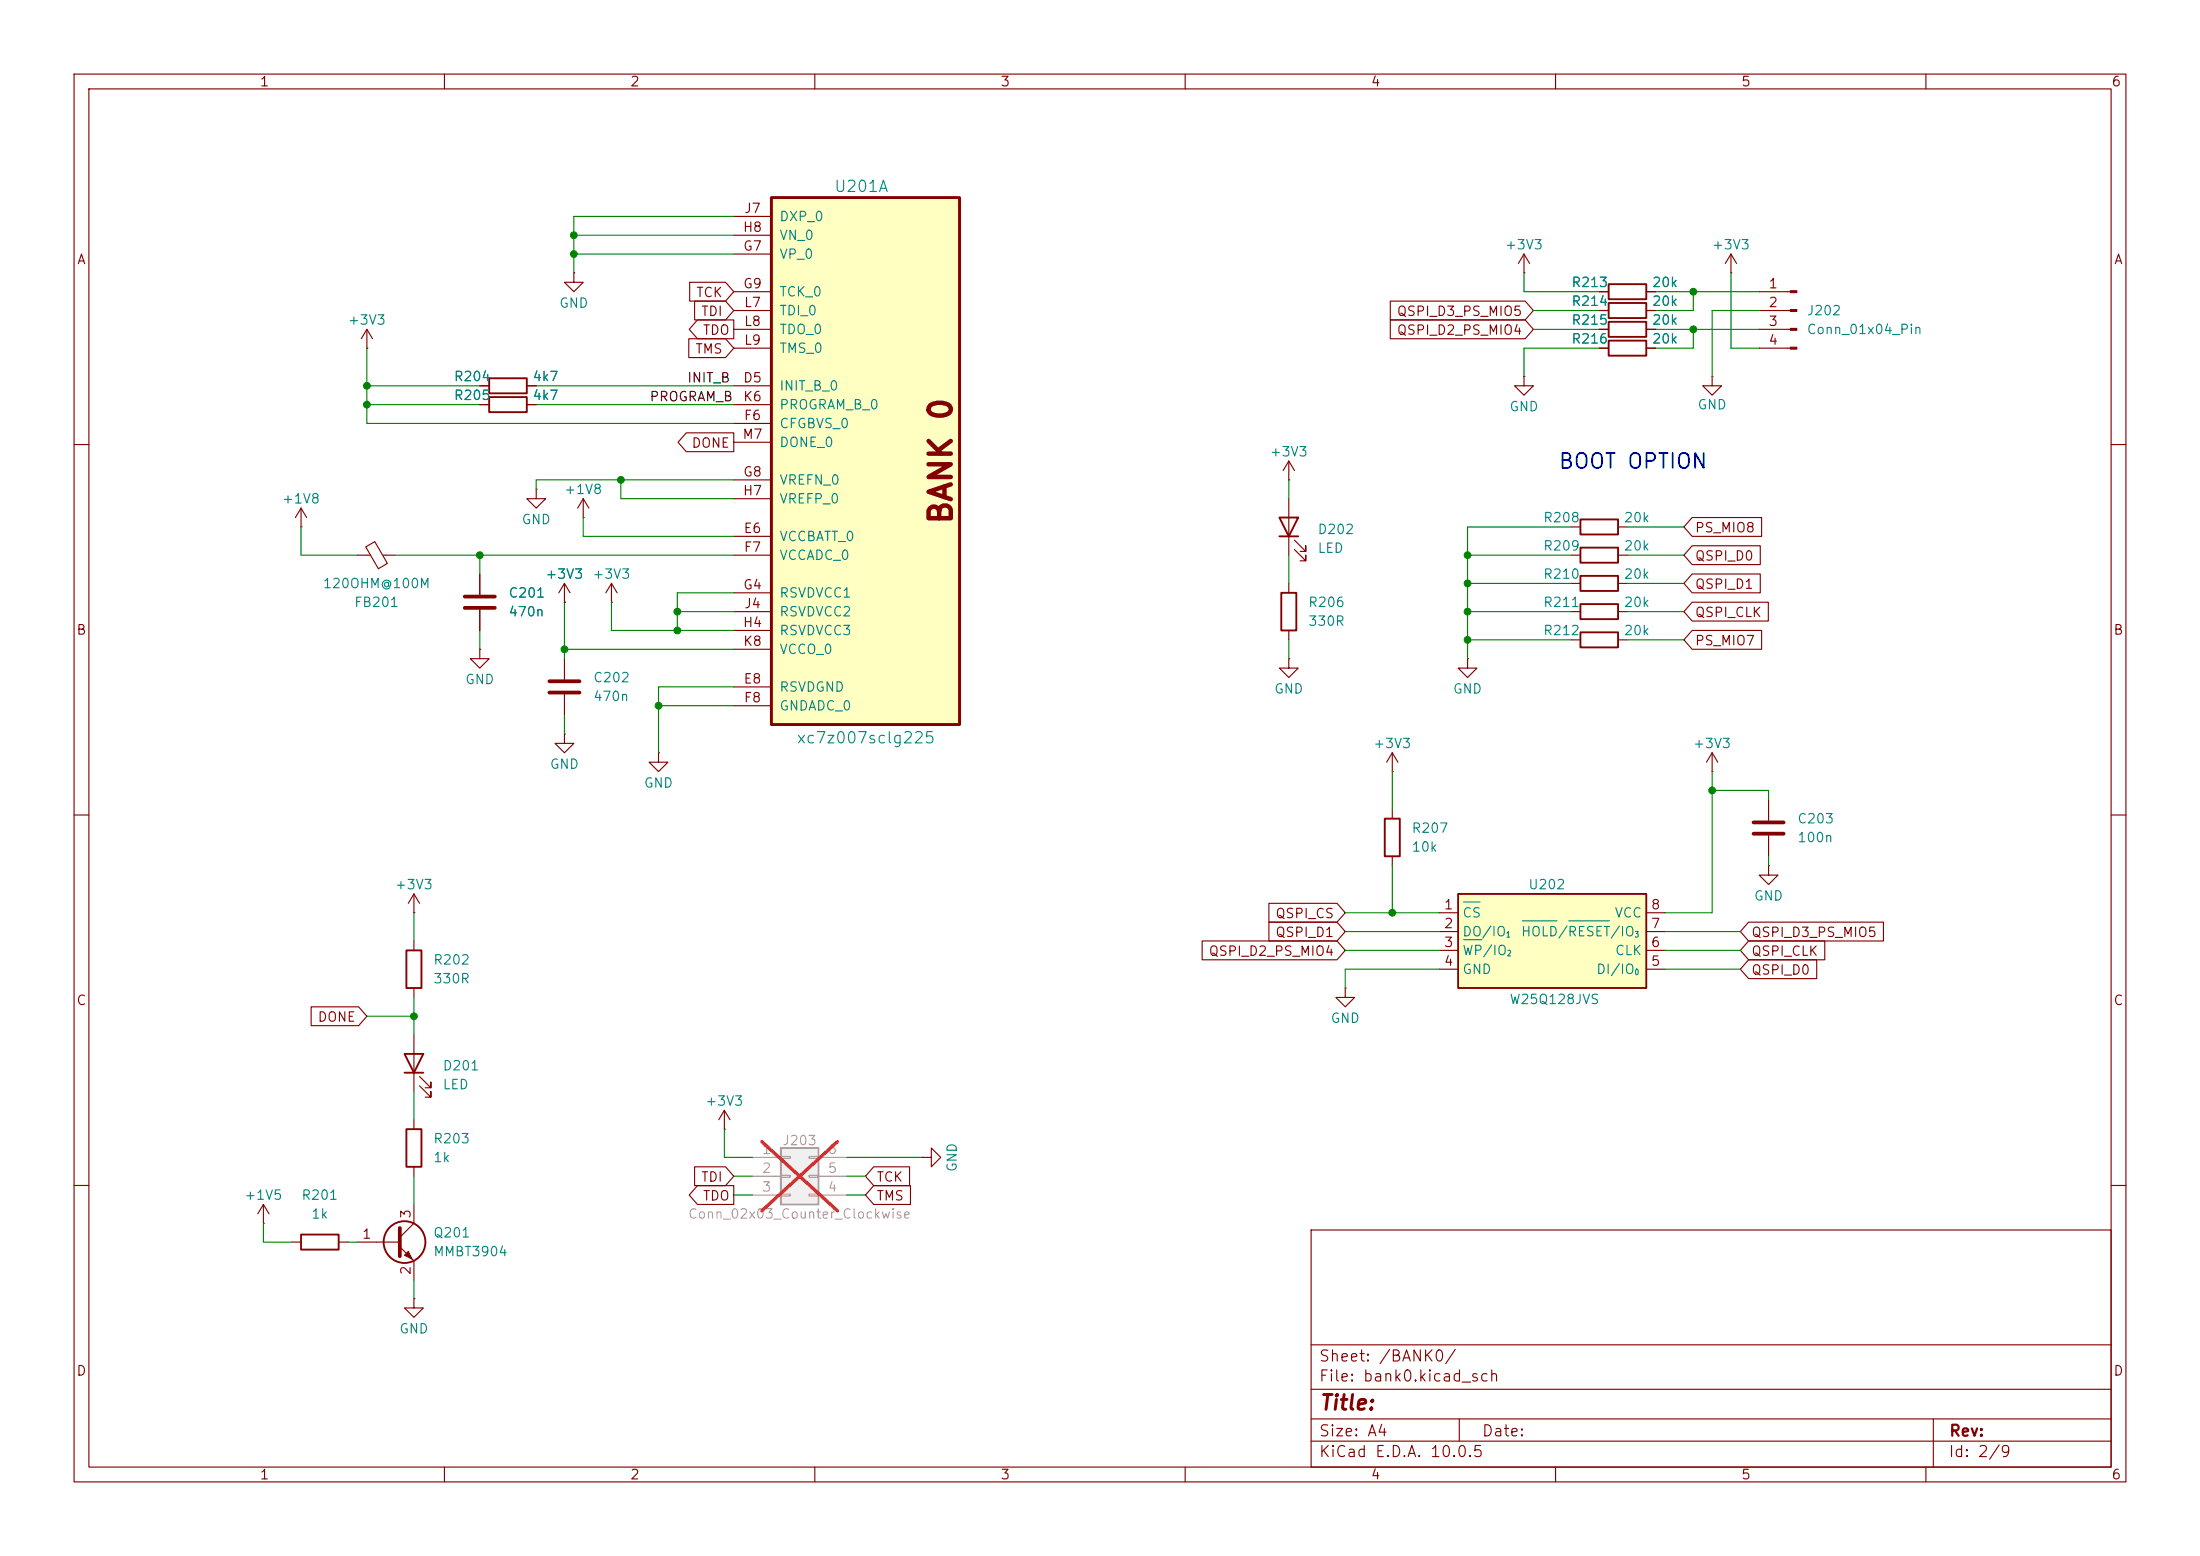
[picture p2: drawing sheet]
<svg xmlns="http://www.w3.org/2000/svg" width="297mm" height="210mm" viewBox="0 0 297 210" stroke-linecap="round" stroke-linejoin="round" font-family="sans-serif">
<g fill="none" stroke="#840000" stroke-width=".15">
<path d="M10 10h277v190h-277zM12 12h273v186h-273zM60 10v2M110 10v2M160 10v2M210 10v2M260 10v2M10 60h2M285 60h2M10 110h2M285 110h2M10 160h2"/>
<path d="M177 166h108v32h-108zM285 160h2M60 198v2M110 198v2M160 198v2M177 194.5h108M177 191.5h108M177 187.5h108M177 181.5h108M197 191.5v3M210 198v2M260 198v2"/>
<path d="M261 191.5v6.5"/>
</g>
<path d="M104.1 26.7h25.4v71.1h-25.4z" fill="#ffffc2"/>
<path d="M104.1 26.7h25.4v71.1h-25.4z" fill="none" stroke="#840000" stroke-width=".4"/>
<g fill="none" stroke="#840000" stroke-width=".15">
<path d="M99.1 34.3h5M99.1 39.4h5M99.1 31.8h5M99.1 29.2h5M233.7 36.8h.1M233.7 34.3l-.8 1.3M233.7 34.3l.7 1.3M233.7 34.3v2.5M237.5 39.4h4.2M99.1 52.1h5M99.1 57.2h5M99.1 54.6h5"/>
<path d="M99.1 41.9h5M99.1 44.5h5M99.1 47h5M99.1 59.7h5M205.7 50.8v1.3h1.3l-1.3 1.2-1.2-1.2h1.2M205.7 50.8h.1M215.9 44.5h1.3M215.9 47h1.3M222.2 44.5h1.3M222.2 47h1.3M237.5 41.9h4.2M237.5 44.5h4.2"/>
<path d="M237.5 47h4.2M40.6 71.1h.1M40.6 68.6l-.7 1.3M40.6 68.6l.8 1.3M40.6 68.6v2.5M48.3 74.9h1.7M49.4 73.8l1.2-.7 1.7 2.9-1.2 .8zM51.7 74.9h1.6M64.8 77.5v2.8M72.4 66v1.3h1.3l-1.3 1.3-1.3-1.3h1.3M72.4 66h.1M76.2 78.7l-.8 1.3"/>
<path d="M76.2 78.7l.8 1.3M76.2 78.7v2.6M78.7 69.9h.1M78.7 67.3l-.7 1.3M78.7 67.3l.8 1.3M78.7 67.3v2.6M82.5 78.7l-.7 1.3M82.5 78.7l.8 1.3M82.5 78.7v2.6M99.1 72.4h5M99.1 74.9h5M99.1 64.8h5"/>
<path d="M99.1 67.3h5M174 64.8h.1M174 62.2v2.6M174 67.3v7.6M174 78.7v1.3M174 62.2l-.8 1.3M174 62.2l.8 1.3M174.8 74.2l1.5 1.5v-.8v.8h-.8M174.8 72.9l1.5 1.5v-.7v.7h-.8M64.8 82.3v2.8M76.2 99.1v1.2h1.3l-1.3 1.3-1.3-1.3h1.3M76.2 99.1h.1"/>
<path d="M76.2 81.3h.1M82.5 81.3h.1M99.1 92.7h5M99.1 95.3h5M99.1 80h5M99.1 85.1h5M99.1 82.6h5M99.1 87.6h5M174 88.9v1.3h1.3l-1.3 1.2-1.3-1.2h1.3M174 88.9h.1M174 85.1v1.3M198.1 88.9v1.3h1.3l-1.3 1.2-1.3-1.2h1.3"/>
<path d="M198.1 88.9h.1M88.9 101.6v1.3h1.3l-1.3 1.2-1.3-1.2h1.3M88.9 101.6h.1M188 104.1h.1M188 101.6v2.5M188 109.2v1.3M188 115.6v1.2M188 101.6l-.8 1.3M188 101.6l.7 1.3M238.8 116.8v1.3h1.2l-1.2 1.3-1.3-1.3h1.3M238.8 116.8h.1M238.8 108v2.7"/>
<path d="M238.8 112.8v2.8M181.6 133.4v1.2h1.3l-1.3 1.3-1.3-1.3h1.3M181.6 133.4h.1M97.8 152.4h.1M97.8 149.9l-.8 1.2M97.8 149.9l.8 1.2M97.8 149.9v2.5"/>
</g>
<path d="M62.7 80.5h4.1M62.7 82h4.1M236.7 111h4.1M236.7 112.5h4.1" fill="none" stroke="#840000" stroke-width=".51"/>
<path d="M217.2 46h5v2h-5zM217.2 43.4h5v2.1h-5zM172.7 69.9h2.6l-1.3 2.5zM172.7 72.4h2.6M173 80h2v5.1h-2zM186.9 110.5h2.1v5.1h-2.1z" fill="none" stroke="#840000" stroke-width=".25"/>
<g fill="#840000" stroke="#840000" stroke-width=".15">
<path d="M241.7 39.2h.9v.3h-.9z"/>
<path d="M241.7 41.8h.9v.2h-.9z"/>
<path d="M241.7 44.3h.9v.3h-.9z"/>
<path d="M241.7 46.9h.9v.2h-.9z"/>
</g>
<path d="M196.8 120.7h25.4v12.7h-25.4z" fill="#ffffc2"/>
<path d="M217.2 38.4h5v2h-5zM66 51.1h5.1v2h-5.1zM66 53.6h5.1v2h-5.1zM217.2 40.9h5v2h-5zM213.4 77.7h5v2.1h-5zM213.4 73.9h5v2h-5zM213.4 70.1h5v2h-5zM213.4 85.3h5v2.1h-5zM213.4 81.5h5v2.1h-5zM54.9 128.3h2v5.1h-2zM196.8 120.7h25.4v12.7h-25.4z" fill="none" stroke="#840000" stroke-width=".25"/>
<g fill="none" stroke="#840000" stroke-width=".15">
<path d="M205.7 36.8h.1M205.7 34.3l-.7 1.3M205.7 34.3l.8 1.3M205.7 34.3v2.5M215.9 39.4h1.3M222.2 39.4h1.3M64.8 52.1h1.2M64.8 54.6h1.2M71.1 52.1h1.3M71.1 54.6h1.3M215.9 41.9h1.3M222.2 41.9h1.3"/>
<path d="M231.1 50.8v1.3h1.3l-1.3 1.2-1.2-1.2h1.2M231.1 50.8h.1M212.1 78.7h1.3M212.1 74.9h1.3M212.1 71.1h1.3M218.4 78.7h1.3M218.4 74.9h1.3M218.4 71.1h1.3M64.8 87.6v1.3h1.2l-1.2 1.3-1.3-1.3h1.3M64.8 87.6h.1M76.2 88.9v2.8M76.2 93.7v2.8"/>
<path d="M212.1 86.4h1.3M212.1 82.6h1.3M218.4 86.4h1.3M218.4 82.6h1.3M231.1 104.1h.1M231.1 101.6l-.7 1.3M231.1 101.6l.8 1.3M231.1 101.6v2.5M55.9 123.2h.1M55.9 120.7v2.5M55.9 127v1.3M55.9 133.4v1.2"/>
<path d="M55.9 120.7l-.8 1.2M55.9 120.7l.7 1.2M194.3 123.2h2.5M194.3 125.7h2.5M194.3 128.3h2.5M194.3 130.8h2.5M222.2 123.2h2.6M222.2 125.7h2.6M222.2 128.3h2.6M222.2 130.8h2.6M124.5 156.2h1.2v-1.3l1.3 1.3-1.3 1.3v-1.3M124.5 156.2h.1"/>
</g>
<path d="M197.6 121.7h2.2M197.6 126.8h2.5M205.5 124.3h4.7M211.8 124.3h5.5" fill="none" stroke="#008484" stroke-width=".15"/>
<path d="M74.2 91.9h4M74.2 93.5h4" fill="none" stroke="#840000" stroke-width=".51"/>
<path d="M105.4 154.9h5.1v7.7h-5.1z" fill="#f0f0f0"/>
<path d="M105.4 154.9h5.1v7.7h-5.1z" fill="none" stroke="#a1a1a1" stroke-width=".25"/>
<path d="M101.6 156.2h3.8M101.6 158.8h3.8M105.4 156.1h1.3v.2h-1.3zM105.4 158.6h1.3v.3h-1.3zM109.2 156.1h1.3v.2h-1.3zM109.2 158.6h1.3v.3h-1.3zM110.5 156.2h3.8M110.5 158.8h3.8M101.6 161.3h3.8M105.4 161.2h1.3v.2h-1.3zM109.2 161.2h1.3v.2h-1.3zM110.5 161.3h3.8" fill="none" stroke="#a1a1a1" stroke-width=".15"/>
<path d="M102.8 154.1l10.3 9.3M113.1 154.1l-10.3 9.3" fill="none" stroke="#ff2626" stroke-width=".46"/>
<g fill="none" stroke="#840000" stroke-width=".15">
<path d="M77.5 36.8v1.3h1.2l-1.2 1.3-1.3-1.3h1.3M77.5 36.8h.1M93.1 38.1h4.8l1.2 1.3-1.2 1.2h-4.8zM215.9 39.4h1.3M222.2 39.4h1.3M49.5 47h.1M49.5 44.5l-.7 1.2M49.5 44.5l.8 1.2M49.5 44.5v2.5M64.8 52.1h1.2M64.8 54.6h1.2M71.1 52.1h1.3"/>
<path d="M71.1 54.6h1.3M92.6 58.4h6.5v2.6h-6.5l-1.1-1.3zM93 45.7h4.9l1.2 1.3-1.2 1.3h-4.9zM93.8 40.6h4.1l1.2 1.3-1.2 1.3h-4.1zM94.2 43.2h4.9v2.5h-4.9l-1.2-1.2zM187.7 43.2h18.2l1.1 1.3-1.1 1.2h-18.2zM187.7 40.6h18.2l1.1 1.3-1.1 1.3h-18.2zM215.9 47h1.3M215.9 44.5h1.3M215.9 41.9h1.3M222.2 47h1.3M222.2 44.5h1.3"/>
<path d="M222.2 41.9h1.3M64.8 77.5v2.8M228.4 73.7h9.2v2.5h-9.2l-1.1-1.3zM228.4 77.5h9.2v2.5h-9.2l-1.1-1.3zM228.4 69.8h9.4v2.6h-9.4l-1.1-1.3zM64.8 82.3v2.8M76.2 81.3h.1M228.4 81.3h10.3v2.5h-10.3l-1.1-1.2zM228.4 85.1h9.4v2.5h-9.4l-1.1-1.2zM42 135.9h6.4l1.1 1.3-1.1 1.2h-6.4zM55.9 139.7v7.6M162.3 127h18.2l1.1 1.3-1.1 1.2h-18.2z"/>
<path d="M171.3 121.9h9.2l1.1 1.3-1.1 1.3h-9.2zM171.3 124.5h9.2l1.1 1.2-1.1 1.3h-9.2zM236.1 124.5h18.2v2.5h-18.2l-1.2-1.3zM236.1 127h10.2v2.5h-10.2l-1.2-1.2zM236.1 129.5h9.2v2.6h-9.2l-1.2-1.3zM55.9 151.1v1.3M55.9 157.5v1.3M56.6 146.6l1.6 1.5v-.8v.8h-.8M56.6 145.3l1.6 1.5v-.7v.7h-.8M93.8 157.5h4.1l1.2 1.3-1.2 1.2h-4.1zM118 157.5h4.8v2.5h-4.8l-1.2-1.2zM35.6 165.1h.1"/>
<path d="M35.6 162.6l-.8 1.2M35.6 162.6l.7 1.2M35.6 162.6v2.5M39.4 167.6h1.2M45.7 167.6h1.3M48.3 167.6h5.7M54 168.3l1.9 1.9v2.5M55.9 175.3v1.2h1.2l-1.2 1.3-1.3-1.3h1.3M55.9 175.3h.1M55.9 162.6v2.5l-1.9 1.9M94.2 160h4.9v2.6h-4.9l-1.2-1.3zM118 160h4.9v2.6h-4.9l-1.2-1.3z"/>
</g>
<path d="M54 165.7v3.8" fill="none" stroke="#840000" stroke-width=".51"/>
<g fill="none" stroke="#840000" stroke-width=".25">
<path d="M54.6 142.2h2.5l-1.2 2.6zM54.6 144.8h2.5M54.9 152.4h2v5.1h-2zM40.6 166.6h5.1v2.1h-5.1z"/>
<circle cx="54.6" cy="167.6" r="2.82"/>
</g>
<path d="M55.1 168.9l.5 1-1-.5z" fill="#840000" stroke="#840000" stroke-width=".15"/>
<g fill="none" stroke="#008400" stroke-width=".15">
<path d="M77.5 31.8h21.6M77.5 34.3h21.6M99.1 29.2h-21.6v7.6M205.7 36.8v2.6h10.2M223.5 39.4h14M228.6 39.4v2.5h-5.1M233.7 36.8v10.2h3.8M49.5 47v10.2h49.6M49.5 52.1h15.3M49.5 54.6h15.3M72.4 52.1h26.7M72.4 54.6h26.7"/>
<path d="M207 41.9h8.9M207 44.5h8.9M215.9 47h-10.2v3.8M223.5 44.5h14M228.6 44.5v2.5h-5.1M237.5 41.9h-6.4v8.9M40.6 71.1v3.8h7.7M53.3 74.9h45.8M64.8 74.9v2.6M78.7 69.9v2.5h20.4M83.8 64.8v2.5h15.3M99.1 64.8h-26.7v1.2"/>
<path d="M174 64.8v2.5M174 74.9v3.8M198.1 78.7h14M198.1 74.9h14M212.1 71.1h-14v17.8M219.7 78.7h7.6M219.7 71.1h7.6M219.7 74.9h7.6M64.8 85.1v2.5M76.2 87.6h22.9M76.2 81.3v7.6M76.2 96.5v2.6"/>
<path d="M82.5 81.3v3.8h16.6M88.9 95.3h10.2M91.4 82.6h7.7M99.1 80h-7.7v5.1M99.1 92.7h-10.2v8.9M174 86.4v2.5M198.1 82.6h14M198.1 86.4h14M219.7 82.6h7.6M219.7 86.4h7.6M188 104.1v5.1M188 116.8v6.4"/>
<path d="M231.1 104.1v19.1h-6.3M231.1 106.7h7.7v1.3M238.8 115.6v1.2M49.5 137.2h6.4M55.9 123.2v3.8M55.9 134.6v5.1M181.6 123.2h12.7M181.6 128.3h12.7M181.6 125.7h12.7M194.3 130.8h-12.7v2.6M224.8 130.8h10.1M224.8 128.3h10.1"/>
<path d="M224.8 125.7h10.1M55.9 147.3v3.8M55.9 158.8v3.8M97.8 152.4v3.8h3.8M99.1 158.8h2.5M114.3 158.8h2.5M114.3 156.2h10.2M35.6 165.1v2.5h3.8M47 167.6h1.3M55.9 172.7v2.6M99.1 161.3h2.5M114.3 161.3h2.5"/>
</g>
<g fill="#008400" stroke="#008400" stroke-width=".14">
<circle cx="228.6" cy="39.4" r=".46"/>
<circle cx="228.6" cy="44.5" r=".46"/>
<circle cx="76.2" cy="87.6" r=".46"/>
<circle cx="64.8" cy="74.9" r=".46"/>
<circle cx="77.5" cy="31.8" r=".46"/>
<circle cx="77.5" cy="34.3" r=".46"/>
<circle cx="49.5" cy="54.6" r=".46"/>
<circle cx="49.5" cy="52.1" r=".46"/>
<circle cx="55.9" cy="137.2" r=".46"/>
<circle cx="231.1" cy="106.7" r=".46"/>
<circle cx="198.1" cy="74.9" r=".46"/>
<circle cx="198.1" cy="86.4" r=".46"/>
<circle cx="88.9" cy="95.3" r=".46"/>
<circle cx="91.4" cy="82.6" r=".46"/>
<circle cx="91.4" cy="85.1" r=".46"/>
<circle cx="198.1" cy="78.7" r=".46"/>
<circle cx="198.1" cy="82.6" r=".46"/>
<circle cx="188" cy="123.2" r=".46"/>
<circle cx="83.8" cy="64.8" r=".46"/>
</g>
<text font-size="3" fill="#840000" x="129.3" y="71" transform="rotate(-90 129.3 71)">BANK 0</text>
<text font-size="2" fill="#0000c2" x="210.3" y="63.8">BOOT OPTION</text>
<text font-size="2" fill="#840000" x="178" y="190.8">Title:</text>
<g font-size="1.5" fill="#008484">
<text x="112.5" y="26.3">U201A</text>
<text x="107.4" y="100.7">xc7z007sclg225</text>
</g>
<g font-size="1.5" fill="#840000">
<text x="178" y="184.1">Sheet: /BANK0/</text>
<text x="178" y="186.8">File: bank0.kicad_sch</text>
<text x="178" y="197">KiCad E.D.A. 10.0.5</text>
<text x="178" y="194.2">Size: A4</text>
<text x="200" y="194.2">Date:</text>
<text x="263" y="197">Id: 2/9</text>
<text x="263" y="194.2">Rev:</text>
</g>
<g font-size="1.3" fill="#840000">
<text x="35" y="12">1</text>
<text x="85" y="12">2</text>
<text x="135" y="12">3</text>
<text x="185" y="12">4</text>
<text x="235" y="12">5</text>
<text x="285" y="12">6</text>
<text x="100.4" y="29.1">J7</text>
<text x="10.3" y="36">A</text>
<text x="100.2" y="31.6">H8</text>
<text x="100.2" y="34.2">G7</text>
<text x="285.3" y="36">A</text>
<text x="93.9" y="40.4">TCK</text>
<text x="100.2" y="39.2">G9</text>
<text x="100.4" y="41.8">L7</text>
<text x="238.7" y="39.2">1</text>
<text x="238.7" y="41.8">2</text>
<text x="94.6" y="43">TDI</text>
<text x="94.8" y="45.5">TDO</text>
<text x="100.4" y="44.3">L8</text>
<text x="100.4" y="46.9">L9</text>
<text x="188.5" y="45.5">QSPI_D2_PS_MIO4</text>
<text x="188.5" y="43">QSPI_D3_PS_MIO5</text>
<text x="238.7" y="44.3">3</text>
<text x="238.7" y="46.9">4</text>
<text x="93.8" y="48">TMS</text>
<text x="100.2" y="51.9">D5</text>
<text x="100.1" y="59.6">M7</text>
<text x="100.2" y="54.5">K6</text>
<text x="100.3" y="57">F6</text>
<text x="93.3" y="60.7">DONE</text>
<text x="100.2" y="64.6">G8</text>
<text x="100.2" y="67.2">H7</text>
<text x="100.3" y="72.3">E6</text>
<text x="100.3" y="74.8">F7</text>
<text x="228.7" y="76">QSPI_D0</text>
<text x="228.7" y="72.2">PS_MIO8</text>
<text x="100.2" y="79.9">G4</text>
<text x="100.4" y="82.4">J4</text>
<text x="228.7" y="83.6">QSPI_CLK</text>
<text x="228.7" y="79.8">QSPI_D1</text>
<text x="10.2" y="86">B</text>
<text x="100.2" y="85">H4</text>
<text x="100.2" y="87.5">K8</text>
<text x="228.7" y="87.4">PS_MIO7</text>
<text x="285.2" y="86">B</text>
<text x="100.3" y="92.6">E8</text>
<text x="100.3" y="95.1">F8</text>
<text x="172.1" y="124.2">QSPI_CS</text>
<text x="194.8" y="123.1">1</text>
<text x="194.8" y="125.6">2</text>
<text x="222.8" y="125.6">7</text>
<text x="222.8" y="123.1">8</text>
<text x="163.1" y="129.3">QSPI_D2_PS_MIO4</text>
<text x="172.1" y="126.8">QSPI_D1</text>
<text x="194.8" y="128.1">3</text>
<text x="194.8" y="130.7">4</text>
<text x="222.8" y="130.7">5</text>
<text x="222.8" y="128.1">6</text>
<text x="236.4" y="126.8">QSPI_D3_PS_MIO5</text>
<text x="236.4" y="129.3">QSPI_CLK</text>
<text x="236.4" y="131.9">QSPI_D0</text>
<text x="10.2" y="136">C</text>
<text x="285.2" y="136">C</text>
<text x="42.8" y="138.2">DONE</text>
<text x="94.6" y="159.8">TDI</text>
<text x="118.2" y="159.8">TCK</text>
<text x="48.8" y="167.5">1</text>
<text x="55.7" y="164.6" transform="rotate(-90 55.7 164.6)">3</text>
<text x="94.8" y="162.3">TDO</text>
<text x="118.2" y="162.3">TMS</text>
<text x="55.7" y="172.2" transform="rotate(-90 55.7 172.2)">2</text>
<text x="10.2" y="186">D</text>
<text x="285.2" y="186">D</text>
<text x="35" y="200">1</text>
<text x="85" y="200">2</text>
<text x="135" y="200">3</text>
<text x="185" y="200">4</text>
<text x="235" y="200">5</text>
<text x="285" y="200">6</text>
</g>
<g font-size="1.3" fill="#008484">
<text x="105.1" y="35.3">VP_0</text>
<text x="105.1" y="32.7">VN_0</text>
<text x="105.1" y="30.2">DXP_0</text>
<text x="203.1" y="34">+3V3</text>
<text x="231" y="34">+3V3</text>
<text x="75.4" y="41.9">GND</text>
<text x="105.1" y="40.3">TCK_0</text>
<text x="212.1" y="41.6">R214</text>
<text x="212.1" y="39.1">R213</text>
<text x="222.9" y="41.6">20k</text>
<text x="222.9" y="39.1">20k</text>
<text x="46.9" y="44.1">+3V3</text>
<text x="105.1" y="42.9">TDI_0</text>
<text x="105.1" y="45.4">TDO_0</text>
<text x="105.1" y="48">TMS_0</text>
<text x="212.1" y="46.7">R216</text>
<text x="212.1" y="44.1">R215</text>
<text x="222.9" y="46.7">20k</text>
<text x="222.9" y="44.1">20k</text>
<text x="243.8" y="42.9">J202</text>
<text x="243.8" y="45.4">Conn_01x04_Pin</text>
<text x="61.2" y="51.8">R204</text>
<text x="71.8" y="51.8">4k7</text>
<text x="105.1" y="53">INIT_B_0</text>
<text x="61.2" y="54.3">R205</text>
<text x="71.8" y="54.3">4k7</text>
<text x="105.1" y="58.1">CFGBVS_0</text>
<text x="105.1" y="55.6">PROGRAM_B_0</text>
<text x="203.7" y="55.8">GND</text>
<text x="229.1" y="55.6">GND</text>
<text x="105.1" y="65.7">VREFN_0</text>
<text x="105.1" y="60.7">DONE_0</text>
<text x="171.3" y="61.9">+3V3</text>
<text x="38" y="68.3">+1V8</text>
<text x="70.3" y="71.1">GND</text>
<text x="76.1" y="67">+1V8</text>
<text x="105.1" y="68.3">VREFP_0</text>
<text x="208.2" y="70.8">R208</text>
<text x="219.1" y="70.8">20k</text>
<text x="105.1" y="73.4">VCCBATT_0</text>
<text x="105.1" y="75.9">VCCADC_0</text>
<text x="177.8" y="72.4">D202</text>
<text x="177.8" y="74.9">LED</text>
<text x="208.2" y="74.6">R209</text>
<text x="219.1" y="74.6">20k</text>
<text x="43.5" y="79.7">120OHM@100M</text>
<text x="47.7" y="82.2">FB201</text>
<text x="68.6" y="81">C201</text>
<text x="68.6" y="83.5">470n</text>
<text x="73.5" y="78.4">+3V3</text>
<text x="79.9" y="78.4">+3V3</text>
<text x="105.1" y="81">RSVDVCC1</text>
<text x="105.1" y="83.5">RSVDVCC2</text>
<text x="176.5" y="82.2">R206</text>
<text x="208.2" y="78.4">R210</text>
<text x="208.2" y="82.2">R211</text>
<text x="219.1" y="78.4">20k</text>
<text x="219.1" y="82.2">20k</text>
<text x="105.1" y="86.1">RSVDVCC3</text>
<text x="105.1" y="88.6">VCCO_0</text>
<text x="176.5" y="84.8">330R</text>
<text x="208.2" y="86.1">R212</text>
<text x="219.1" y="86.1">20k</text>
<text x="62.7" y="92.7">GND</text>
<text x="80" y="92.4">C202</text>
<text x="80" y="94.9">470n</text>
<text x="105.1" y="93.7">RSVDGND</text>
<text x="171.9" y="93.9">GND</text>
<text x="196.1" y="93.9">GND</text>
<text x="105.1" y="96.2">GNDADC_0</text>
<text x="185.3" y="101.3">+3V3</text>
<text x="228.5" y="101.3">+3V3</text>
<text x="74.1" y="104.1">GND</text>
<text x="86.8" y="106.6">GND</text>
<text x="190.5" y="112.7">R207</text>
<text x="242.6" y="111.5">C203</text>
<text x="242.6" y="114">100n</text>
<text x="190.5" y="115.3">10k</text>
<text x="53.2" y="120.3">+3V3</text>
<text x="197.3" y="124.2">CS</text>
<text x="206.2" y="120.3">U202</text>
<text x="217.9" y="124.2">VCC</text>
<text x="236.7" y="121.9">GND</text>
<text x="58.4" y="130.5">R202</text>
<text x="197.3" y="126.7">DO/IO</text>
<text x="197.3" y="129.2">WP/IO</text>
<text x="197.3" y="131.8">GND</text>
<text x="205.2" y="126.7">HOLD/RESET/IO</text>
<text x="215.4" y="131.8">DI/IO</text>
<text x="217.9" y="129.2">CLK</text>
<text x="58.4" y="133">330R</text>
<text x="203.7" y="135.8">W25Q128JVS</text>
<text x="179.5" y="138.4">GND</text>
<text x="59.7" y="144.8">D201</text>
<text x="59.7" y="147.3">LED</text>
<text x="95.1" y="149.6">+3V3</text>
<text x="58.4" y="154.6">R203</text>
<text x="58.4" y="157.2">1k</text>
<text x="129.5" y="158.3" transform="rotate(-90 129.5 158.3)">GND</text>
<text x="32.9" y="162.3">+1V5</text>
<text x="40.6" y="162.3">R201</text>
<text x="41.9" y="164.8">1k</text>
<text x="58.4" y="167.3">Q201</text>
<text x="58.4" y="169.9">MMBT3904</text>
<text x="53.8" y="180.3">GND</text>
</g>
<g font-size="1.3">
<text x="92.7" y="51.9">INIT_B</text>
<text x="87.6" y="54.5">PROGRAM_B</text>
</g>
<g font-size="1.3" fill="#a1a1a1">
<text x="105.5" y="154.9">J203</text>
<text x="102.8" y="156.1">1</text>
<text x="102.8" y="158.6">2</text>
<text x="102.8" y="161.2">3</text>
<text x="111.7" y="161.2">4</text>
<text x="111.7" y="158.6">5</text>
<text x="111.7" y="156.1">6</text>
<text x="92.8" y="164.8">Conn_02x03_Counter_Clockwise</text>
</g>
<g font-size=".8" fill="#008484">
<text x="203.3" y="126.7">1</text>
<text x="203.4" y="129.2">2</text>
<text x="220.6" y="131.8">0</text>
<text x="220.6" y="126.7">3</text>
</g>
</svg>
